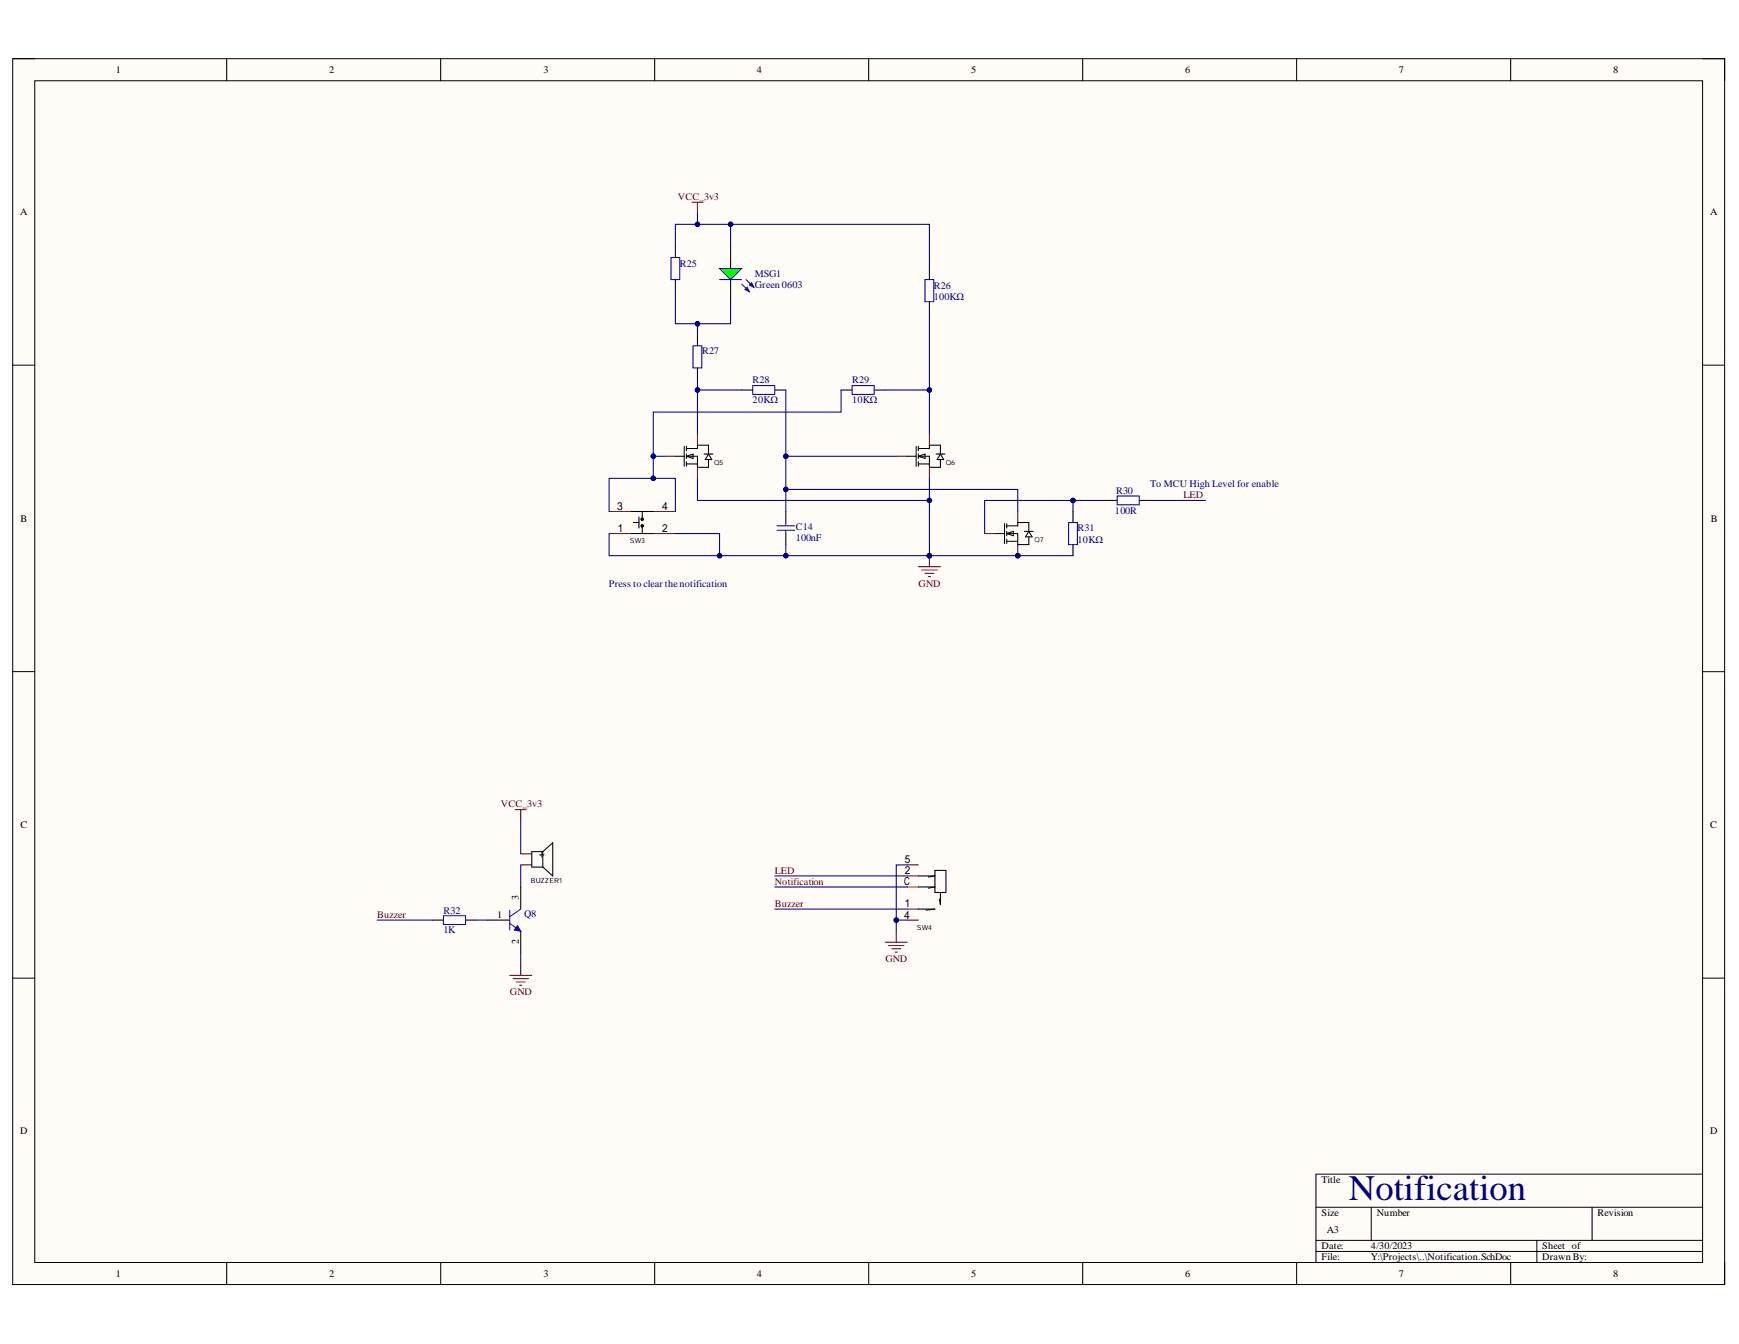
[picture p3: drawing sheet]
<svg xmlns="http://www.w3.org/2000/svg" width="279mm" height="216mm" viewBox="0 0 279 216" stroke-linecap="round" stroke-linejoin="round" font-family="sans-serif">
<path d="M2 9.4h275.1v197h-275.1z" fill-rule="evenodd" fill="#fffcf8"/>
<path d="M2 9.4h275.1v197h-275.1z" fill="none" stroke="#000" stroke-width=".16"/>
<path d="M5.6 13h267.9v189.8h-267.9z" fill-rule="evenodd" fill="#fffcf8"/>
<g fill="none" stroke="#000" stroke-width=".16">
<path d="M2 9.4h3.6M5.6 13h267.9v189.8h-267.9zM36.4 9.4v3.6M70.8 9.4v3.6M105.2 9.4v3.6M139.6 9.4v3.6M173.9 9.4v3.6M208.3 9.4v3.6M242.7 9.4v3.6M273.5 9.4h3.6v3.6M2 58.7h3.6M273.5 58.7h3.6"/>
<path d="M2 107.9h3.6M273.5 107.9h3.6M2 157.1h3.6M273.5 157.1h3.6M211.4 193.9h62.1M211.4 199.3h62.1M220.3 193.9v5.4M246.9 199.3v3.5M255.8 193.9v5.4M273.5 188.6h-62.1v14.2M36.4 202.8v3.6M70.8 202.8v3.6"/>
<path d="M105.2 202.8v3.6M139.6 202.8v3.6M173.9 202.8v3.6M208.3 202.8v3.6M211.4 201h62.1M242.7 202.8v3.6M277.1 202.8v3.6"/>
</g>
<path d="M106.7 73.3h1.8M112.1 69.7v1.8M112.1 75.1v1.7M144 73.3h1.8M149.3 69.7v1.8M149.3 75.1v1.7M158.2 85.7h1.8M163.5 82.2v1.7" fill="none" stroke="#800" stroke-width=".17"/>
<g fill="none" stroke="#000" stroke-width=".17">
<path d="M117.4 39.6v3.5M117.4 44.9v3.6M108.5 73.3h1.4M109.9 71.7v3.2M110.3 72.1h1.8v-.6h1.7v1.4M110.3 73.3h1.8v1.8h1.7v-1.3M110.3 74.5h1.8M110.3 73.3l1.1-.4v.7zM110.3 71.7v.7M110.3 72.9v.7M110.3 74.2v.7M113.1 72.9h1.4"/>
<path d="M113.8 72.9l.6 .9h-1.1zM145.8 73.3h1.4M147.2 71.7v3.2M147.5 73.3l1.1-.4v.7zM147.5 72.1h1.8v-.6h1.8v1.4M147.5 73.3h1.8v1.8h1.8v-1.3M147.5 74.5h1.8M147.5 71.7v.7M147.5 72.9v.7M147.5 74.2v.7M150.4 72.9h1.4M151.1 72.9l.5 .9h-1z"/>
<path d="M160 85.7h1.4M161.4 84.1v3.2M161.7 85.7l1.1-.3v.7zM161.7 84.5h1.8v-.6h1.8v1.5M161.7 85.7h1.8v1.8h1.8v-1.3M161.7 87h1.8M161.7 84.1v.7M161.7 85.4v.7M161.7 86.6v.7M164.6 85.4h1.4M165.3 85.4l.5 .8h-1z"/>
</g>
<path d="M115.6 43.1h3.6l-1.8 1.8z" fill="#0f0"/>
<path d="M115.6 43.1h3.6l-1.8 1.8zM119.2 45.6l1.2 1.3M119.9 44.9l1.2 1.2" fill="none" stroke="#00f" stroke-width=".17"/>
<path d="M120 46.1l.4 .8-.7-.4z" fill="#00f"/>
<path d="M120 46.1l.4 .8-.7-.4z" fill="none" stroke="#00f" stroke-width=".17"/>
<path d="M120.4 45.8l.4-.4 .3 .7z" fill="#00f"/>
<path d="M107.8 41.4h1.4v3.5h-1.4zM111.4 55.6h1.4v3.5h-1.4zM115.6 44.9h3.6M120.4 45.8l.4-.4 .3 .7zM148.6 44.9h1.4v3.6h-1.4zM120.9 61.9h3.6v1.5h-3.6zM136.9 61.9h3.5v1.5h-3.5zM171.7 83.9h1.4v3.6h-1.4z" fill="none" stroke="#00f" stroke-width=".17"/>
<path d="M108.5 39.6v1.8M108.5 44.9v1.8M112.1 53.8v1.8M112.1 59.1v1.8M149.3 43.1v1.8M149.3 48.5v1.7M119.2 62.7h1.7M124.5 62.7h1.8M135.1 62.7h1.8M140.4 62.7h1.8M172.4 82.2v1.7M172.4 87.5v1.8" fill="none" stroke="#000" stroke-width=".17"/>
<path d="M111.2 32.5h1.7M112.1 32.5v1.8M147.5 91h3.6M148.1 91.6h2.5M148.6 92.1h1.4M149.1 92.6h.4M149.3 89.3v1.7" fill="none" stroke="#800000" stroke-width=".17"/>
<circle cx="149.3" cy="89.3" r=".35" fill="#000080"/>
<circle cx="149.3" cy="89.3" r=".35" fill="none" stroke="#000080" stroke-width=".16"/>
<g fill="none" stroke="#000" stroke-width=".17">
<path d="M101.4 82.2h3.6M101.4 85.7h3.6M101.8 83.9h.9M102.7 83v1.8M103.2 82.2v1.2M103.2 84.5v1.2M126.3 82.2v1.7M126.3 85.7v1.8M177.7 80.4h1.8M183 80.4h1.8M87.2 136.8l1.6-1.4v5.3l-1.6-1.4M87.2 136.8v2.5"/>
<path d="M87.2 136.8h-1.8v2.5h1.8M150.2 139.8h1.8v3.6h-1.8zM69.5 147.8h1.7M74.8 147.8h1.8M78.3 147.8h3.6M83.7 142.5v3.5M147.5 146h2.7l-1.4 .2M147.5 142.5h2.7l-1.1 .2M147.5 140.7h2.7l-1.1 .2M151.1 143.4v1.9l-.2-.9"/>
<circle cx="103.2" cy="83.4" r=".18"/>
<circle cx="103.2" cy="84.5" r=".18"/>
</g>
<path d="M179.5 79.7h3.5v1.4h-3.5zM124.8 85.2h2.9M124.8 84.5h2.9M126.3 83.9v.6M126.3 85.2v.5M71.2 147.1h3.6v1.4h-3.6zM81.9 146.2v3.2M83.7 146l-1.8 1.3" fill="none" stroke="#00f" stroke-width=".17"/>
<path d="M97.9 82.2h3.5M97.9 85.7h3.5M105 82.2h3.5M105 85.7h3.5M83.7 137.2h1.7M83.7 138.9h1.7M145.8 138.9h1.7M145.8 146h1.7M145.8 140.7h1.7M145.8 142.5h1.7M145.8 147.8h1.7" fill="none" stroke="#800" stroke-width=".17"/>
<path d="M82.8 130.1h1.8M83.7 130.1v1.7M81.9 156.7h3.5M82.4 157.2h2.5M83 157.7h1.4M83.5 158.3h.3M83.7 154.9v1.8M142.2 151.4h3.6M142.8 151.9h2.4M143.3 152.4h1.4M143.8 153h.4M144 149.6v1.8" fill="none" stroke="#800000" stroke-width=".17"/>
<path d="M108.5 39.6v-3.6h8.9v3.6" fill="none" stroke="#000080" stroke-width=".17"/>
<circle cx="112.1" cy="36" r=".35" fill="#000080"/>
<circle cx="112.1" cy="36" r=".35" fill="none" stroke="#000080" stroke-width=".16"/>
<circle cx="117.4" cy="36" r=".36" fill="#000080"/>
<circle cx="117.4" cy="36" r=".36" fill="none" stroke="#000080" stroke-width=".16"/>
<path d="M108.5 46.7v5.3h8.9v-3.5" fill="none" stroke="#000080" stroke-width=".17"/>
<circle cx="112.1" cy="52" r=".35" fill="#000080"/>
<circle cx="112.1" cy="52" r=".35" fill="none" stroke="#000080" stroke-width=".16"/>
<path d="M112.1 34.3v1.7" fill="none" stroke="#000080" stroke-width=".17"/>
<circle cx="112.1" cy="36" r=".35" fill="#000080"/>
<circle cx="112.1" cy="36" r=".35" fill="none" stroke="#000080" stroke-width=".16"/>
<path d="M112.1 52v1.8" fill="none" stroke="#000080" stroke-width=".17"/>
<circle cx="112.1" cy="52" r=".35" fill="#000080"/>
<circle cx="112.1" cy="52" r=".35" fill="none" stroke="#000080" stroke-width=".16"/>
<path d="M117.4 36h31.9v7.1" fill="none" stroke="#000080" stroke-width=".17"/>
<circle cx="117.4" cy="36" r=".36" fill="#000080"/>
<circle cx="117.4" cy="36" r=".36" fill="none" stroke="#000080" stroke-width=".16"/>
<path d="M149.3 50.2v12.5h-7.1" fill="none" stroke="#000080" stroke-width=".17"/>
<circle cx="149.3" cy="62.7" r=".35" fill="#000080"/>
<circle cx="149.3" cy="62.7" r=".35" fill="none" stroke="#000080" stroke-width=".16"/>
<path d="M112.1 60.9v1.8h7.1" fill="none" stroke="#000080" stroke-width=".17"/>
<circle cx="112.1" cy="62.7" r=".35" fill="#000080"/>
<circle cx="112.1" cy="62.7" r=".35" fill="none" stroke="#000080" stroke-width=".16"/>
<path d="M149.3 76.8v12.5" fill="none" stroke="#000080" stroke-width=".17"/>
<circle cx="149.3" cy="89.3" r=".35" fill="#000080"/>
<circle cx="149.3" cy="89.3" r=".35" fill="none" stroke="#000080" stroke-width=".16"/>
<circle cx="149.3" cy="80.4" r=".35" fill="#000080"/>
<circle cx="149.3" cy="80.4" r=".35" fill="none" stroke="#000080" stroke-width=".16"/>
<path d="M149.3 62.7v7" fill="none" stroke="#000080" stroke-width=".17"/>
<circle cx="149.3" cy="62.7" r=".35" fill="#000080"/>
<circle cx="149.3" cy="62.7" r=".35" fill="none" stroke="#000080" stroke-width=".16"/>
<path d="M112.1 62.7v7" fill="none" stroke="#000080" stroke-width=".17"/>
<circle cx="112.1" cy="62.7" r=".35" fill="#000080"/>
<circle cx="112.1" cy="62.7" r=".35" fill="none" stroke="#000080" stroke-width=".16"/>
<path d="M126.3 62.7v10.6h17.7" fill="none" stroke="#000080" stroke-width=".17"/>
<circle cx="126.3" cy="73.3" r=".35" fill="#000080"/>
<circle cx="126.3" cy="73.3" r=".35" fill="none" stroke="#000080" stroke-width=".16"/>
<path d="M126.3 73.3v8.9" fill="none" stroke="#000080" stroke-width=".17"/>
<circle cx="126.3" cy="78.6" r=".36" fill="#000080"/>
<circle cx="126.3" cy="78.6" r=".36" fill="none" stroke="#000080" stroke-width=".16"/>
<circle cx="126.3" cy="73.3" r=".35" fill="#000080"/>
<circle cx="126.3" cy="73.3" r=".35" fill="none" stroke="#000080" stroke-width=".16"/>
<path d="M126.3 87.5v1.8h23" fill="none" stroke="#000080" stroke-width=".17"/>
<circle cx="126.3" cy="89.3" r=".35" fill="#000080"/>
<circle cx="126.3" cy="89.3" r=".35" fill="none" stroke="#000080" stroke-width=".16"/>
<circle cx="149.3" cy="89.3" r=".35" fill="#000080"/>
<circle cx="149.3" cy="89.3" r=".35" fill="none" stroke="#000080" stroke-width=".16"/>
<path d="M112.1 76.8v3.6h37.2" fill="none" stroke="#000080" stroke-width=".17"/>
<circle cx="149.3" cy="80.4" r=".35" fill="#000080"/>
<circle cx="149.3" cy="80.4" r=".35" fill="none" stroke="#000080" stroke-width=".16"/>
<path d="M135.1 62.7v3.5h-30.1v7.1h1.7" fill="none" stroke="#000080" stroke-width=".17"/>
<circle cx="105" cy="73.3" r=".35" fill="#000080"/>
<circle cx="105" cy="73.3" r=".35" fill="none" stroke="#000080" stroke-width=".16"/>
<path d="M105 73.3v3.5" fill="none" stroke="#000080" stroke-width=".17"/>
<circle cx="105" cy="73.3" r=".35" fill="#000080"/>
<circle cx="105" cy="73.3" r=".35" fill="none" stroke="#000080" stroke-width=".16"/>
<circle cx="105" cy="76.8" r=".35" fill="#000080"/>
<circle cx="105" cy="76.8" r=".35" fill="none" stroke="#000080" stroke-width=".16"/>
<path d="M108.5 85.7h7.1v3.6" fill="none" stroke="#000080" stroke-width=".17"/>
<circle cx="115.6" cy="89.3" r=".35" fill="#000080"/>
<circle cx="115.6" cy="89.3" r=".35" fill="none" stroke="#000080" stroke-width=".16"/>
<path d="M126.3 78.6h37.2v3.6" fill="none" stroke="#000080" stroke-width=".17"/>
<circle cx="126.3" cy="78.6" r=".36" fill="#000080"/>
<circle cx="126.3" cy="78.6" r=".36" fill="none" stroke="#000080" stroke-width=".16"/>
<path d="M149.3 89.3h23.1" fill="none" stroke="#000080" stroke-width=".17"/>
<circle cx="149.3" cy="89.3" r=".35" fill="#000080"/>
<circle cx="149.3" cy="89.3" r=".35" fill="none" stroke="#000080" stroke-width=".16"/>
<path d="M177.7 80.4h-19.5v5.3" fill="none" stroke="#000080" stroke-width=".17"/>
<circle cx="172.4" cy="80.4" r=".35" fill="#000080"/>
<circle cx="172.4" cy="80.4" r=".35" fill="none" stroke="#000080" stroke-width=".16"/>
<path d="M172.4 80.4v1.8" fill="none" stroke="#000080" stroke-width=".17"/>
<circle cx="172.4" cy="80.4" r=".35" fill="#000080"/>
<circle cx="172.4" cy="80.4" r=".35" fill="none" stroke="#000080" stroke-width=".16"/>
<path d="M184.8 80.4h8.9M83.7 131.8v5.4M83.7 138.9v3.6M60.6 147.8h8.9M76.6 147.8h1.7M83.7 153.1v1.8M144 147.8h1.8" fill="none" stroke="#000080" stroke-width=".17"/>
<circle cx="144" cy="147.8" r=".35" fill="#000080"/>
<circle cx="144" cy="147.8" r=".35" fill="none" stroke="#000080" stroke-width=".16"/>
<path d="M145.8 138.9h-1.8v10.7" fill="none" stroke="#000080" stroke-width=".17"/>
<circle cx="144" cy="147.8" r=".35" fill="#000080"/>
<circle cx="144" cy="147.8" r=".35" fill="none" stroke="#000080" stroke-width=".16"/>
<path d="M97.9 82.2v-5.4h10.6v5.4M124.5 140.7h21.3M124.5 142.5h21.3M124.5 146h21.3" fill="none" stroke="#000080" stroke-width=".17"/>
<circle cx="105" cy="76.8" r=".35" fill="#000080"/>
<circle cx="105" cy="76.8" r=".35" fill="none" stroke="#000080" stroke-width=".16"/>
<path d="M97.9 85.7v3.6h28.4" fill="none" stroke="#000080" stroke-width=".17"/>
<circle cx="115.6" cy="89.3" r=".35" fill="#000080"/>
<circle cx="115.6" cy="89.3" r=".35" fill="none" stroke="#000080" stroke-width=".16"/>
<circle cx="126.3" cy="89.3" r=".35" fill="#000080"/>
<circle cx="126.3" cy="89.3" r=".35" fill="none" stroke="#000080" stroke-width=".16"/>
<text font-size="5.8" fill="#000080" x="216.7" y="192.7">Notification</text>
<text font-size="4.2" fill="#00f" x="83.3" y="152.2">PIQ802</text>
<text font-size="2.5" fill="#000080" x="163" y="88.8">PIQ702</text>
<g font-size="1.6">
<text x="18.6" y="11.8">1</text>
<text x="52.9" y="11.8">2</text>
<text x="87.3" y="11.8">3</text>
<text x="121.6" y="11.8">4</text>
<text x="156" y="11.8">5</text>
<text x="190.4" y="11.8">6</text>
<text x="224.8" y="11.8">7</text>
<text x="259.2" y="11.8">8</text>
<text x="3.2" y="34.6">A</text>
<text x="274.8" y="34.6">A</text>
<text x="3.3" y="83.8">B</text>
<text x="274.8" y="83.8">B</text>
<text x="3.3" y="133.1">C</text>
<text x="274.8" y="133.1">C</text>
<text x="79.9" y="147.5">1</text>
<text x="83.4" y="144.6" transform="rotate(-90 83.4 144.6)">3</text>
<text x="83.4" y="151.7" transform="rotate(-90 83.4 151.7)">2</text>
<text x="3.2" y="182.2">D</text>
<text x="274.8" y="182.2">D</text>
<text x="212.3" y="190">Title</text>
<text x="212.3" y="195.4">Size</text>
<text x="221.2" y="195.4">Number</text>
<text x="256.7" y="195.4">Revision</text>
<text x="212.3" y="200.7">Date:</text>
<text x="212.3" y="202.5">File:</text>
<text x="213.2" y="198.1">A3</text>
<text x="220.3" y="200.7">4/30/2023</text>
<text x="220.3" y="202.5">Y:\Projects\..\Notification.SchDoc</text>
<text x="247.8" y="200.7">Sheet of</text>
<text x="247.8" y="202.5">Drawn By:</text>
<text x="18.6" y="205.1">1</text>
<text x="52.9" y="205.1">2</text>
<text x="87.3" y="205.1">3</text>
<text x="121.6" y="205.1">4</text>
<text x="156" y="205.1">5</text>
<text x="190.4" y="205.1">6</text>
<text x="224.8" y="205.1">7</text>
<text x="259.2" y="205.1">8</text>
</g>
<g font-size="1.6" fill="#800000">
<text x="108.9" y="32.2">VCC_3v3</text>
<text x="190.1" y="80">LED</text>
<text x="147.6" y="94.3">GND</text>
<text x="80.5" y="129.7">VCC_3v3</text>
<text x="124.5" y="140.4">LED</text>
<text x="124.5" y="142.1">Notification</text>
<text x="60.6" y="147.5">Buzzer</text>
<text x="124.5" y="145.7">Buzzer</text>
<text x="142.2" y="154.6">GND</text>
<text x="81.9" y="159.9">GND</text>
</g>
<g font-size="1.6" fill="#000080">
<text x="109.2" y="42.8">R25</text>
<text x="121.3" y="44.4">MSG1</text>
<text x="121.3" y="46.2">Green 0603</text>
<text x="150" y="46.4">R26</text>
<text x="150" y="48.1">100KΩ</text>
<text x="112.8" y="56.9">R27</text>
<text x="120.9" y="64.8">20KΩ</text>
<text x="120.9" y="61.6">R28</text>
<text x="136.9" y="64.8">10KΩ</text>
<text x="136.9" y="61.6">R29</text>
<text x="179.1" y="82.5">100R</text>
<text x="179.3" y="79.4">R30</text>
<text x="184.8" y="78.3">To MCU High Level for enable</text>
<text x="127.9" y="87">100nF</text>
<text x="127.9" y="85.2">C14</text>
<text x="173.1" y="87.1">10KΩ</text>
<text x="173.1" y="85.4">R31</text>
<text x="97.8" y="94.3">Press to clear thenotification</text>
<text x="71.3" y="149.9">1K</text>
<text x="71.3" y="146.8">R32</text>
<text x="84.2" y="147.3">Q8</text>
</g>
<g font-size="1.1">
<text x="114.7" y="74.6">Q5</text>
<text x="152" y="74.6">Q6</text>
<text x="101.2" y="87.2">SW3</text>
<text x="166.2" y="87.1">Q7</text>
<text x="85.3" y="141.9">BUZZER1</text>
<text x="147.3" y="149.3">SW4</text>
</g>
</svg>
